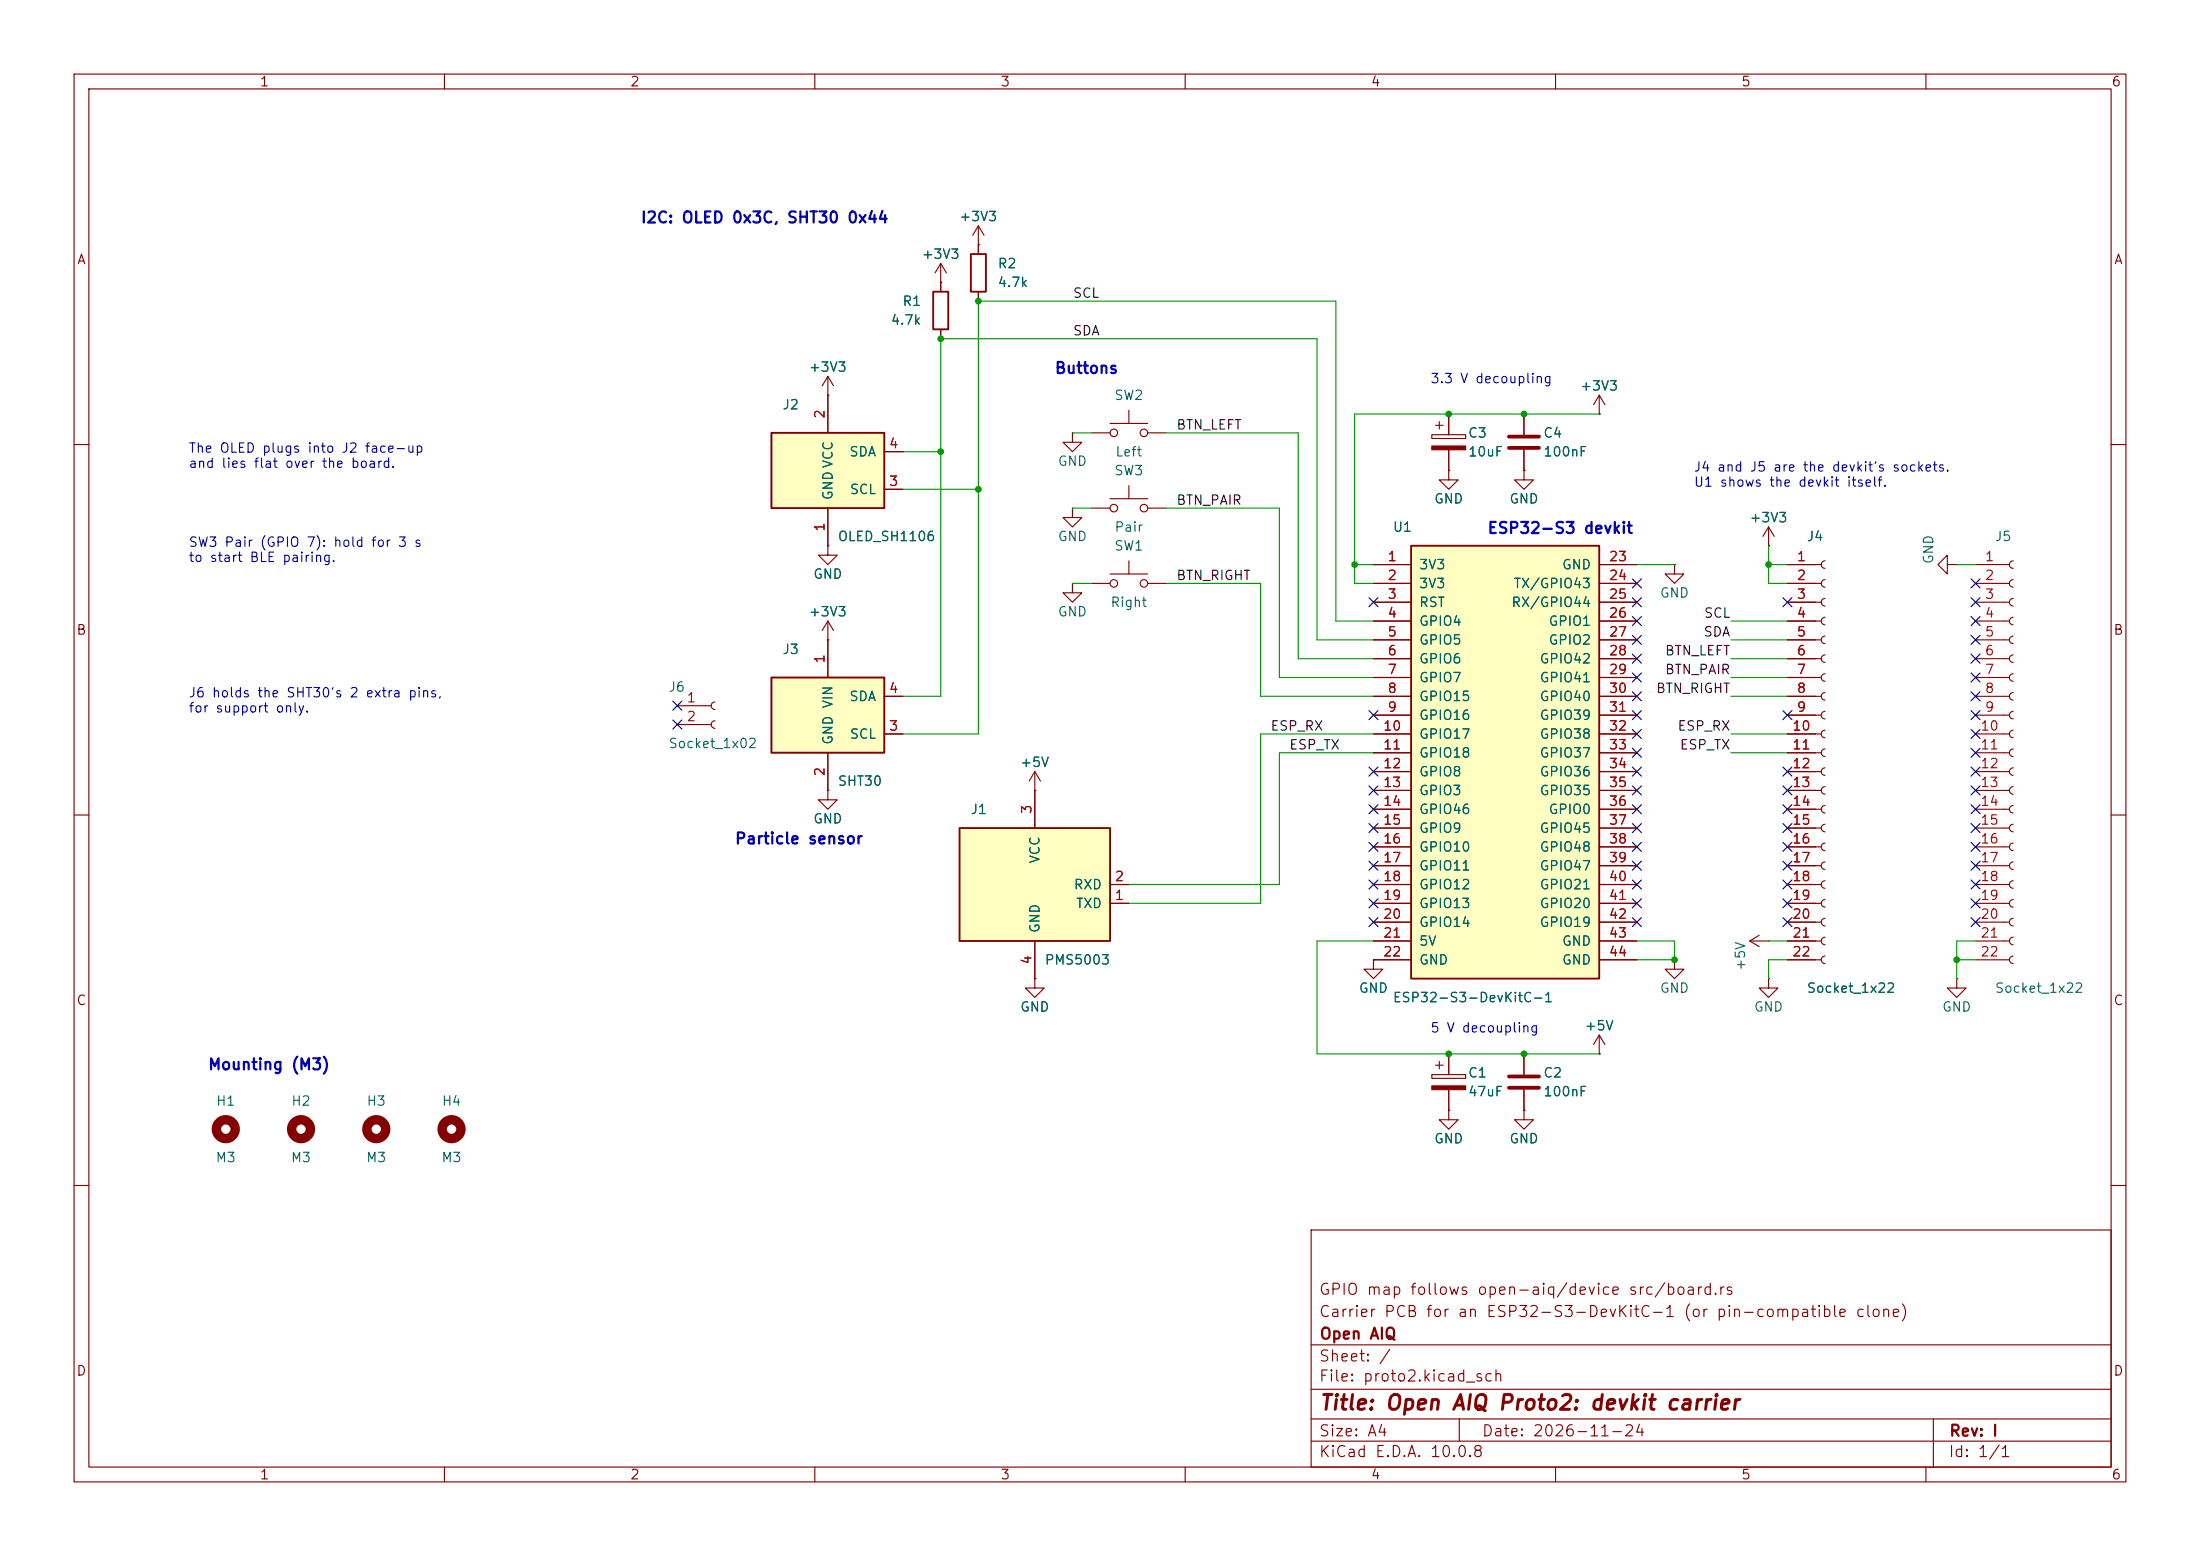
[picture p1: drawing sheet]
<svg xmlns="http://www.w3.org/2000/svg" width="297mm" height="210mm" viewBox="0 0 297 210" stroke-linecap="round" stroke-linejoin="round" font-family="sans-serif">
<g fill="none" stroke="#840000" stroke-width=".15">
<path d="M10 10h277v190h-277zM12 12h273v186h-273zM60 10v2M110 10v2M160 10v2M210 10v2M260 10v2M127 38.1h.1M127 35.6l-.8 1.2M127 35.6l.8 1.2M127 35.6v3.8M132.1 33h.1"/>
<path d="M132.1 30.5v3.8M132.1 39.4v1.2M132.1 30.5l-.8 1.3M132.1 30.5l.7 1.3M127 44.5v1.2M144.8 58.4v1.3h1.2l-1.2 1.3-1.3-1.3h1.3M144.8 58.4h.1M10 60h2M226.1 76.2v1.3h1.2l-1.2 1.2-1.3-1.2h1.3M226.1 76.2h.1M285 60h2M10 110h2"/>
<path d="M111.8 106.7v1.3h1.2l-1.2 1.2-1.3-1.2h1.3M111.8 106.7h.1M139.7 106.7h.1M139.7 104.1l-.8 1.3M139.7 104.1l.8 1.3M139.7 104.1v2.6M285 110h2M139.7 132.1v1.3h1.3l-1.3 1.2-1.3-1.2h1.3M139.7 132.1h.1M205.7 142.2v2.8M205.7 147.1v2.8M10 160h2"/>
<path d="M177 166h108v32h-108zM285 160h2M60 198v2M110 198v2M160 198v2M177 194.5h108M177 191.5h108M177 187.5h108M177 181.5h108M197 191.5v3M210 198v2M260 198v2"/>
<path d="M261 191.5v6.5"/>
</g>
<path d="M203.7 145.3h4.1M203.7 146.8h4.1" fill="none" stroke="#840000" stroke-width=".51"/>
<path d="M126 39.4h2v5.1h-2zM131.1 34.3h2v5.1h-2z" fill="none" stroke="#840000" stroke-width=".25"/>
<path d="M104.1 91.4h15.3v10.2h-15.3z" fill="#ffffc2"/>
<path d="M104.1 91.4h15.3v10.2h-15.3z" fill="none" stroke="#840000" stroke-width=".25"/>
<path d="M91.4 95.3h4.6M91.4 97.8h4.6M96.5 94.7a.51 .51 0 0 0-.5 .6 .51 .51 0 0 0 .5 .5M96.5 97.3a.51 .51 0 0 0-.5 .5 .51 .51 0 0 0 .5 .5M111.8 86.4v5M119.4 99.1h2.5M119.4 94h2.5M111.8 101.6v5.1" fill="none" stroke="#840000" stroke-width=".15"/>
<path d="M129.5 111.8h20.4v15.2h-20.4z" fill="#ffffc2"/>
<path d="M129.5 111.8h20.4v15.2h-20.4z" fill="none" stroke="#840000" stroke-width=".25"/>
<g fill="none" stroke="#840000" stroke-width=".15">
<path d="M111.8 53.3h.1M111.8 50.8l-.8 1.3M111.8 50.8l.7 1.3M111.8 50.8v2.5M111.8 73.7v1.2h1.2l-1.2 1.3-1.3-1.3h1.3M111.8 73.7h.1M144.8 78.7v1.3h1.2l-1.2 1.3-1.3-1.3h1.3M144.8 78.7h.1M147.3 68.6h2.6M147.3 78.7h2.6M149.9 67.3h5M149.9 77.5h5"/>
<path d="M152.4 65.5v1.8M152.4 75.7v1.8M154.9 68.6h2.6M154.9 78.7h2.6M195.6 63.5v1.3h1.2l-1.2 1.2-1.3-1.2h1.3M195.6 63.5h.1M139.7 106.7v5.1M149.9 119.4h2.5M139.7 127v5.1M149.9 121.9h2.5"/>
<circle cx="150.4" cy="68.6" r=".51"/>
<circle cx="150.4" cy="78.7" r=".51"/>
<circle cx="154.4" cy="68.6" r=".51"/>
<circle cx="154.4" cy="78.7" r=".51"/>
</g>
<path d="M104.1 58.4h15.3v10.2h-15.3z" fill="#ffffc2"/>
<path d="M104.1 58.4h15.3v10.2h-15.3z" fill="none" stroke="#840000" stroke-width=".25"/>
<g fill="none" stroke="#840000" stroke-width=".15">
<path d="M111.8 53.3v5.1M147.3 58.4h2.6M149.9 57.2h5M152.4 55.4v1.8M154.9 58.4h2.6M111.8 68.6v5.1M119.4 66h2.5M119.4 61h2.5M144.8 68.6v1.3h1.2l-1.2 1.2-1.3-1.2h1.3M144.8 68.6h.1M238.8 73.7h.1M238.8 71.1l-.8 1.3"/>
<path d="M238.8 71.1l.7 1.3M238.8 71.1v2.6M264.2 132.1v1.3h1.2l-1.2 1.2-1.3-1.2h1.3M264.2 132.1h.1M195.6 149.9v1.2h1.2l-1.2 1.3-1.3-1.3h1.3M195.6 149.9h.1M205.7 149.9v1.2h1.3l-1.3 1.3-1.2-1.3h1.2M205.7 149.9h.1"/>
<circle cx="150.4" cy="58.4" r=".51"/>
<circle cx="154.4" cy="58.4" r=".51"/>
</g>
<g fill="none" stroke="#840000" stroke-width="1.3">
<circle cx="30.5" cy="152.4" r="1.27"/>
<circle cx="40.6" cy="152.4" r="1.27"/>
<circle cx="50.8" cy="152.4" r="1.27"/>
<circle cx="61" cy="152.4" r="1.27"/>
</g>
<path d="M190.5 73.7h25.4v58.4h-25.4z" fill="#ffffc2"/>
<path d="M190.5 73.7h25.4v58.4h-25.4z" fill="none" stroke="#840000" stroke-width=".25"/>
<g fill="none" stroke="#840000" stroke-width=".15">
<path d="M127 38.1h.1M127 38.1v1.3M132.1 33h.1M132.1 33v1.3M132.1 39.4v1.2M111.8 53.3h.1M111.8 53.3v5.1M127 44.5v1.2M193.3 58.7h4.6v.5h-4.6zM193.8 57.4h1M194.3 56.9v1M195.6 55.9v2.8"/>
<path d="M205.7 55.9v2.8M215.9 55.9h.1M215.9 53.3l-.8 1.3M215.9 53.3l.8 1.3M215.9 53.3v2.6M111.8 73.7h.1M111.8 68.6v5.1M119.4 66h2.5M119.4 61h2.5M185.4 76.2h5.1M185.4 78.7h5.1M195.6 63.5h.1"/>
<path d="M195.6 60.7v2.8M205.7 63.5v1.3h1.3l-1.3 1.2-1.2-1.2h1.2M205.7 63.5h.1M205.7 60.7v2.8M215.9 76.2h5.1M215.9 78.7h5.1M238.8 73.7h.1M241.3 76.2h4.6M241.3 78.7h4.6M246.4 75.7a.51 .51 0 0 0-.5 .5 .51 .51 0 0 0 .5 .5M246.4 78.2a.51 .51 0 0 0-.5 .5 .51 .51 0 0 0 .5 .5M262.9 76.2v-1.3l-1.3 1.3 1.3 1.3v-1.3h1.3"/>
<path d="M264.2 76.2h.1M266.7 76.2h4.6M266.7 78.7h4.6M271.8 75.7a.51 .51 0 0 0-.5 .5 .51 .51 0 0 0 .5 .5M271.8 78.2a.51 .51 0 0 0-.5 .5 .51 .51 0 0 0 .5 .5M111.8 86.4h.1M111.8 83.8l-.8 1.3M111.8 83.8l.7 1.3M111.8 83.8v7.6M119.4 94h2.5M119.4 99.1h2.5M185.4 81.3h5.1"/>
<path d="M185.4 83.8h5.1M185.4 86.4h5.1M185.4 88.9h5.1M185.4 91.4h5.1M185.4 94h5.1M185.4 96.5h5.1M185.4 99.1h5.1M215.9 81.3h5.1M215.9 83.8h5.1M215.9 86.4h5.1M215.9 88.9h5.1M215.9 91.4h5.1"/>
<path d="M215.9 94h5.1M215.9 96.5h5.1M215.9 99.1h5.1M241.3 81.3h4.6M241.3 83.8h4.6M241.3 86.4h4.6M241.3 88.9h4.6M241.3 91.4h4.6M241.3 94h4.6M241.3 96.5h4.6M241.3 99.1h4.6M246.4 80.8a.51 .51 0 0 0-.5 .5 .51 .51 0 0 0 .5 .5"/>
<path d="M246.4 83.3a.51 .51 0 0 0-.5 .5 .51 .51 0 0 0 .5 .5M246.4 85.9a.51 .51 0 0 0-.5 .5 .51 .51 0 0 0 .5 .5M246.4 88.4a.51 .51 0 0 0-.5 .5 .51 .51 0 0 0 .5 .5M246.4 90.9a.51 .51 0 0 0-.5 .5 .51 .51 0 0 0 .5 .5M246.4 93.5a.51 .51 0 0 0-.5 .5 .51 .51 0 0 0 .5 .5M246.4 96a.51 .51 0 0 0-.5 .5 .51 .51 0 0 0 .5 .5M246.4 98.6a.51 .51 0 0 0-.5 .5 .51 .51 0 0 0 .5 .5M266.7 81.3h4.6M266.7 83.8h4.6M266.7 86.4h4.6M266.7 88.9h4.6M266.7 91.4h4.6"/>
<path d="M266.7 94h4.6M266.7 96.5h4.6M266.7 99.1h4.6M271.8 80.8a.51 .51 0 0 0-.5 .5 .51 .51 0 0 0 .5 .5M271.8 83.3a.51 .51 0 0 0-.5 .5 .51 .51 0 0 0 .5 .5M271.8 85.9a.51 .51 0 0 0-.5 .5 .51 .51 0 0 0 .5 .5M271.8 88.4a.51 .51 0 0 0-.5 .5 .51 .51 0 0 0 .5 .5M271.8 90.9a.51 .51 0 0 0-.5 .5 .51 .51 0 0 0 .5 .5M271.8 93.5a.51 .51 0 0 0-.5 .5 .51 .51 0 0 0 .5 .5M271.8 96a.51 .51 0 0 0-.5 .5 .51 .51 0 0 0 .5 .5M271.8 98.6a.51 .51 0 0 0-.5 .5 .51 .51 0 0 0 .5 .5M111.8 106.7h.1"/>
<path d="M111.8 101.6v5.1M139.7 106.7h.1M139.7 106.7v5.1M149.9 119.4h2.5M185.4 101.6h5.1M185.4 104.1h5.1M185.4 106.7h5.1M185.4 109.2h5.1M185.4 111.8h5.1M185.4 114.3h5.1M185.4 116.8h5.1M185.4 119.4h5.1"/>
<path d="M215.9 101.6h5.1M215.9 104.1h5.1M215.9 106.7h5.1M215.9 109.2h5.1M215.9 111.8h5.1M215.9 114.3h5.1M215.9 116.8h5.1M215.9 119.4h5.1M241.3 101.6h4.6M241.3 104.1h4.6M241.3 106.7h4.6M241.3 109.2h4.6"/>
<path d="M241.3 111.8h4.6M241.3 114.3h4.6M241.3 116.8h4.6M241.3 119.4h4.6M246.4 101.1a.51 .51 0 0 0-.5 .5 .51 .51 0 0 0 .5 .5M246.4 103.6a.51 .51 0 0 0-.5 .5 .51 .51 0 0 0 .5 .5M246.4 106.2a.51 .51 0 0 0-.5 .5 .51 .51 0 0 0 .5 .5M246.4 108.7a.51 .51 0 0 0-.5 .5 .51 .51 0 0 0 .5 .5M246.4 111.3a.51 .51 0 0 0-.5 .5 .51 .51 0 0 0 .5 .5M246.4 113.8a.51 .51 0 0 0-.5 .5 .51 .51 0 0 0 .5 .5M246.4 116.3a.51 .51 0 0 0-.5 .5 .51 .51 0 0 0 .5 .5M246.4 118.9a.51 .51 0 0 0-.5 .5 .51 .51 0 0 0 .5 .5"/>
<path d="M266.7 101.6h4.6M266.7 104.1h4.6M266.7 106.7h4.6M266.7 109.2h4.6M266.7 111.8h4.6M266.7 114.3h4.6M266.7 116.8h4.6M266.7 119.4h4.6M271.8 101.1a.51 .51 0 0 0-.5 .5 .51 .51 0 0 0 .5 .5M271.8 103.6a.51 .51 0 0 0-.5 .5 .51 .51 0 0 0 .5 .5M271.8 106.2a.51 .51 0 0 0-.5 .5 .51 .51 0 0 0 .5 .5M271.8 108.7a.51 .51 0 0 0-.5 .5 .51 .51 0 0 0 .5 .5"/>
<path d="M271.8 111.3a.51 .51 0 0 0-.5 .5 .51 .51 0 0 0 .5 .5M271.8 113.8a.51 .51 0 0 0-.5 .5 .51 .51 0 0 0 .5 .5M271.8 116.3a.51 .51 0 0 0-.5 .5 .51 .51 0 0 0 .5 .5M271.8 118.9a.51 .51 0 0 0-.5 .5 .51 .51 0 0 0 .5 .5M139.7 132.1h.1M139.7 127v5.1M149.9 121.9h2.5M185.4 129.5v1.3h1.3l-1.3 1.3-1.3-1.3h1.3M185.4 129.5h.1M185.4 121.9h5.1M185.4 124.5h5.1M185.4 127h5.1"/>
<path d="M185.4 129.5h5.1M215.9 121.9h5.1M215.9 124.5h5.1M215.9 127h5.1M215.9 129.5h5.1M215.9 139.7v2.5M215.9 139.7l-.8 1.3M215.9 139.7l.8 1.3M226.1 129.5v1.3h1.2l-1.2 1.3-1.3-1.3h1.3M226.1 129.5h.1M236.2 127h2.6M236.2 127l1.3 .8"/>
<path d="M237.5 126.2l-1.3 .8M238.8 127h.1M238.8 132.1v1.3h1.2l-1.2 1.2-1.3-1.2h1.3M238.8 132.1h.1M241.3 121.9h4.6M241.3 124.5h4.6M241.3 127h4.6M241.3 129.5h4.6M246.4 121.4a.51 .51 0 0 0-.5 .5 .51 .51 0 0 0 .5 .5M246.4 124a.51 .51 0 0 0-.5 .5 .51 .51 0 0 0 .5 .5M246.4 126.5a.51 .51 0 0 0-.5 .5 .51 .51 0 0 0 .5 .5M246.4 129a.51 .51 0 0 0-.5 .5 .51 .51 0 0 0 .5 .5"/>
<path d="M266.7 121.9h4.6M266.7 124.5h4.6M266.7 127h4.6M266.7 129.5h4.6M271.8 121.4a.51 .51 0 0 0-.5 .5 .51 .51 0 0 0 .5 .5M271.8 124a.51 .51 0 0 0-.5 .5 .51 .51 0 0 0 .5 .5M271.8 126.5a.51 .51 0 0 0-.5 .5 .51 .51 0 0 0 .5 .5M271.8 129a.51 .51 0 0 0-.5 .5 .51 .51 0 0 0 .5 .5M193.3 145h4.6v.5h-4.6zM193.8 143.8h1M194.3 143.3v1M195.6 149.9h.1"/>
<path d="M195.6 142.2v2.8M195.6 147.1v2.8M205.7 149.9h.1M205.7 142.2v2.8M205.7 147.1v2.8M215.9 142.2h.1"/>
</g>
<g fill="#840000" stroke="#840000" stroke-width=".15">
<path d="M193.3 146.6h4.6v.5h-4.6z"/>
<path d="M193.3 60.2h4.6v.5h-4.6z"/>
</g>
<path d="M203.7 58.9h4.1M203.7 60.5h4.1" fill="none" stroke="#840000" stroke-width=".51"/>
<g fill="none" stroke="#009600" stroke-width=".15">
<path d="M144.8 58.4h2.5M157.5 58.4h17.8v30.5h10.1M215.9 55.9h-33v22.8h2.5M121.9 66h10.2M121.9 61h5.1M144.8 78.7h2.5M144.8 68.6h2.5M157.5 78.7h12.7v15.3h15.2M157.5 68.6h15.2v22.8h12.7M182.9 76.2h2.5M221 76.2h5.1M238.8 73.7v5h2.5"/>
<path d="M238.8 76.2h2.5M264.2 76.2h2.5M185.4 99.1h-15.2v22.8h-17.8M185.4 86.4h-7.6v-40.7h-50.8v48.3h-5.1M185.4 83.8h-5.1v-43.2h-48.2v58.5h-10.2M233.7 94h7.6M233.7 83.8h7.6M233.7 86.4h7.6M233.7 88.9h7.6M233.7 99.1h7.6M233.7 91.4h7.6M185.4 101.6h-12.7v17.8h-20.3"/>
<path d="M233.7 101.6h7.6M185.4 127h-7.6v15.2h38.1M221 127h5.1v2.5h-5.1M238.8 127h2.5M241.3 129.5h-2.5v2.6M264.2 129.5h2.5M266.7 127h-2.5v5.1"/>
</g>
<g fill="none" stroke="#000084" stroke-width=".15">
<path d="M220.4 78.1l1.2 1.2M221.6 78.1l-1.2 1.2M266.1 78.1l1.2 1.2M267.3 78.1l-1.2 1.2M90.8 97.2l1.2 1.2M90.8 94.6l1.2 1.3M92 97.2l-1.2 1.2M92 94.6l-1.2 1.3M184.8 80.7l1.2 1.2M184.8 95.9l1.2 1.2M186 80.7l-1.2 1.2M186 95.9l-1.2 1.2"/>
<path d="M220.4 98.5l1.2 1.2M220.4 90.8l1.2 1.2M220.4 93.4l1.2 1.2M220.4 95.9l1.2 1.2M220.4 83.2l1.2 1.2M220.4 85.8l1.2 1.2M220.4 88.3l1.2 1.2M220.4 80.7l1.2 1.2M221.6 83.2l-1.2 1.2M221.6 98.5l-1.2 1.2M221.6 90.8l-1.2 1.2M221.6 93.4l-1.2 1.2"/>
<path d="M221.6 95.9l-1.2 1.2M221.6 85.8l-1.2 1.2M221.6 88.3l-1.2 1.2M221.6 80.7l-1.2 1.2M240.7 95.9l1.2 1.2M240.7 80.7l1.2 1.2M241.9 95.9l-1.2 1.2M241.9 80.7l-1.2 1.2M266.1 93.4l1.2 1.2M266.1 98.5l1.2 1.2M266.1 95.9l1.2 1.2M266.1 80.7l1.2 1.2"/>
<path d="M266.1 90.8l1.2 1.2M266.1 88.3l1.2 1.2M266.1 85.8l1.2 1.2M266.1 83.2l1.2 1.2M267.3 93.4l-1.2 1.2M267.3 90.8l-1.2 1.2M267.3 98.5l-1.2 1.2M267.3 95.9l-1.2 1.2M267.3 80.7l-1.2 1.2M267.3 88.3l-1.2 1.2M267.3 85.8l-1.2 1.2M267.3 83.2l-1.2 1.2"/>
<path d="M184.8 118.8l1.2 1.2M184.8 103.5l1.2 1.2M184.8 108.6l1.2 1.2M184.8 111.2l1.2 1.2M184.8 106.1l1.2 1.2M184.8 116.2l1.2 1.2M184.8 113.7l1.2 1.2M186 118.8l-1.2 1.2M186 103.5l-1.2 1.2M186 108.6l-1.2 1.2M186 111.2l-1.2 1.2M186 106.1l-1.2 1.2"/>
<path d="M186 116.2l-1.2 1.2M186 113.7l-1.2 1.2M220.4 106.1l1.2 1.2M220.4 103.5l1.2 1.2M220.4 101l1.2 1.2M220.4 111.2l1.2 1.2M220.4 118.8l1.2 1.2M220.4 108.6l1.2 1.2M220.4 113.7l1.2 1.2M220.4 116.2l1.2 1.2M221.6 116.2l-1.2 1.2M221.6 106.1l-1.2 1.2"/>
<path d="M221.6 103.5l-1.2 1.2M221.6 101l-1.2 1.2M221.6 111.2l-1.2 1.2M221.6 118.8l-1.2 1.2M221.6 108.6l-1.2 1.2M221.6 113.7l-1.2 1.2M240.7 103.5l1.2 1.2M240.7 116.2l1.2 1.2M240.7 118.8l1.2 1.2M240.7 113.7l1.2 1.2M240.7 111.2l1.2 1.2M240.7 108.6l1.2 1.2"/>
<path d="M240.7 106.1l1.2 1.2M241.9 103.5l-1.2 1.2M241.9 118.8l-1.2 1.2M241.9 116.2l-1.2 1.2M241.9 106.1l-1.2 1.2M241.9 113.7l-1.2 1.2M241.9 111.2l-1.2 1.2M241.9 108.6l-1.2 1.2M266.1 118.8l1.2 1.2M266.1 116.2l1.2 1.2M266.1 113.7l1.2 1.2M266.1 111.2l1.2 1.2"/>
<path d="M266.1 108.6l1.2 1.2M266.1 106.1l1.2 1.2M266.1 103.5l1.2 1.2M266.1 101l1.2 1.2M267.3 118.8l-1.2 1.2M267.3 116.2l-1.2 1.2M267.3 113.7l-1.2 1.2M267.3 111.2l-1.2 1.2M267.3 108.6l-1.2 1.2M267.3 106.1l-1.2 1.2M267.3 103.5l-1.2 1.2M267.3 101l-1.2 1.2"/>
<path d="M184.8 121.3l1.2 1.2M184.8 123.9l1.2 1.2M186 121.3l-1.2 1.2M186 123.9l-1.2 1.2M220.4 121.3l1.2 1.2M220.4 123.9l1.2 1.2M221.6 123.9l-1.2 1.2M221.6 121.3l-1.2 1.2M240.7 121.3l1.2 1.2M240.7 123.9l1.2 1.2M241.9 121.3l-1.2 1.2M241.9 123.9l-1.2 1.2"/>
<path d="M266.1 121.3l1.2 1.2M266.1 123.9l1.2 1.2M267.3 121.3l-1.2 1.2M267.3 123.9l-1.2 1.2"/>
</g>
<g fill="#009600">
<circle cx="132.1" cy="40.6" r=".46"/>
<circle cx="127" cy="61" r=".46"/>
<circle cx="132.1" cy="66" r=".46"/>
<circle cx="127" cy="45.7" r=".46"/>
<circle cx="195.6" cy="55.9" r=".46"/>
<circle cx="205.7" cy="55.9" r=".46"/>
<circle cx="182.9" cy="76.2" r=".46"/>
<circle cx="264.2" cy="129.5" r=".46"/>
<circle cx="238.8" cy="76.2" r=".46"/>
<circle cx="226.1" cy="129.5" r=".46"/>
<circle cx="205.7" cy="142.2" r=".46"/>
<circle cx="195.6" cy="142.2" r=".46"/>
</g>
<text font-size="2" fill="#840000" x="178" y="190.8">Title: Open AIQ Proto2: devkit carrier</text>
<g font-size="1.5" fill="#0000c2">
<text x="86.4" y="30.5">I2C: OLED 0x3C, SHT30 0x44</text>
<text x="142.3" y="50.8">Buttons</text>
<text x="200.7" y="72.4">ESP32-S3 devkit</text>
<text x="99.1" y="114.3">Particle sensor</text>
<text x="28" y="144.8">Mounting (M3)</text>
</g>
<g font-size="1.5" fill="#840000">
<text x="178" y="178.1">Carrier PCB for an ESP32-S3-DevKitC-1 (or pin-compatible clone)</text>
<text x="178" y="175.1">GPIO map follows open-aiq/device src/board.rs</text>
<text x="178" y="184.1">Sheet: /</text>
<text x="178" y="181.1">Open AIQ</text>
<text x="178" y="186.8">File: proto2.kicad_sch</text>
<text x="178" y="197">KiCad E.D.A. 10.0.8</text>
<text x="178" y="194.2">Size: A4</text>
<text x="200" y="194.2">Date: 2026-11-24</text>
<text x="263" y="197">Id: 1/1</text>
<text x="263" y="194.2">Rev: I</text>
</g>
<g font-size="1.3" fill="#840000">
<text x="35" y="12">1</text>
<text x="85" y="12">2</text>
<text x="135" y="12">3</text>
<text x="185" y="12">4</text>
<text x="235" y="12">5</text>
<text x="285" y="12">6</text>
<text x="10.3" y="36">A</text>
<text x="285.3" y="36">A</text>
<text x="10.2" y="86">B</text>
<text x="285.2" y="86">B</text>
<text x="10.2" y="136">C</text>
<text x="285.2" y="136">C</text>
<text x="10.2" y="186">D</text>
<text x="285.2" y="186">D</text>
<text x="35" y="200">1</text>
<text x="85" y="200">2</text>
<text x="135" y="200">3</text>
<text x="185" y="200">4</text>
<text x="235" y="200">5</text>
<text x="285" y="200">6</text>
</g>
<g font-size="1.3" fill="#006464">
<text x="124.3" y="35.3">+3V3</text>
<text x="129.4" y="30.2">+3V3</text>
<text x="121.7" y="41.6">R1</text>
<text x="134.6" y="36.5">R2</text>
<text x="134.6" y="39.1">4.7k</text>
<text x="120.2" y="44.1">4.7k</text>
<text x="109.1" y="50.5">+3V3</text>
<text x="213.2" y="53">+3V3</text>
<text x="105.5" y="55.6">J2</text>
<text x="150.3" y="54.3">SW2</text>
<text x="198.1" y="59.4">C3</text>
<text x="208.3" y="59.4">C4</text>
<text x="114.6" y="61.9">SDA</text>
<text x="142.7" y="63.2">GND</text>
<text x="150.3" y="64.5">SW3</text>
<text x="150.5" y="61.9">Left</text>
<text x="198.1" y="61.9">10uF</text>
<text x="208.3" y="61.9">100nF</text>
<text x="112.7" y="67.6" transform="rotate(-90 112.7 67.6)">GND VCC</text>
<text x="114.6" y="67">SCL</text>
<text x="193.5" y="68.3">GND</text>
<text x="203.7" y="68.3">GND</text>
<text x="236.1" y="70.8">+3V3</text>
<text x="113" y="73.4">OLED_SH1106</text>
<text x="142.7" y="73.4">GND</text>
<text x="150.3" y="74.6">SW1</text>
<text x="150.4" y="72.1">Pair</text>
<text x="187.9" y="72.1">U1</text>
<text x="191.5" y="77.2">3V3</text>
<text x="210.8" y="77.2">GND</text>
<text x="243.8" y="73.4">J4</text>
<text x="261.3" y="76.2" transform="rotate(-90 261.3 76.2)">GND</text>
<text x="269.2" y="73.4">J5</text>
<text x="109.1" y="83.5">+3V3</text>
<text x="109.7" y="78.4">GND</text>
<text x="142.7" y="83.5">GND</text>
<text x="149.8" y="82.2">Right</text>
<text x="191.5" y="79.7">3V3</text>
<text x="191.5" y="82.2">RST</text>
<text x="204" y="82.2">RX/GPIO44</text>
<text x="204.3" y="79.7">TX/GPIO43</text>
<text x="224" y="81">GND</text>
<text x="105.5" y="88.6">J3</text>
<text x="191.5" y="84.8">GPIO4</text>
<text x="191.5" y="87.3">GPIO5</text>
<text x="191.5" y="89.9">GPIO6</text>
<text x="207.8" y="89.9">GPIO42</text>
<text x="209" y="84.8">GPIO1</text>
<text x="209" y="87.3">GPIO2</text>
<text x="90.2" y="93.7">J6</text>
<text x="114.6" y="94.9">SDA</text>
<text x="191.5" y="92.4">GPIO7</text>
<text x="191.5" y="94.9">GPIO15</text>
<text x="207.8" y="92.4">GPIO41</text>
<text x="207.8" y="94.9">GPIO40</text>
<text x="90.2" y="101.3">Socket_1x02</text>
<text x="112.7" y="100.6" transform="rotate(-90 112.7 100.6)">GND VIN</text>
<text x="114.6" y="100">SCL</text>
<text x="191.5" y="97.5">GPIO16</text>
<text x="191.5" y="100">GPIO17</text>
<text x="207.8" y="97.5">GPIO39</text>
<text x="207.8" y="100">GPIO38</text>
<text x="113" y="106.4">SHT30</text>
<text x="137.6" y="103.8">+5V</text>
<text x="191.5" y="102.6">GPIO18</text>
<text x="191.5" y="105.1">GPIO8</text>
<text x="191.5" y="107.6">GPIO3</text>
<text x="207.8" y="102.6">GPIO37</text>
<text x="207.8" y="105.1">GPIO36</text>
<text x="207.8" y="107.6">GPIO35</text>
<text x="109.7" y="111.5">GND</text>
<text x="130.9" y="110.2">J1</text>
<text x="191.5" y="110.2">GPIO46</text>
<text x="191.5" y="112.7">GPIO9</text>
<text x="207.8" y="112.7">GPIO45</text>
<text x="209" y="110.2">GPIO0</text>
<text x="140.7" y="116.6" transform="rotate(-90 140.7 116.6)">VCC</text>
<text x="191.5" y="115.3">GPIO10</text>
<text x="191.5" y="117.8">GPIO11</text>
<text x="207.8" y="115.3">GPIO48</text>
<text x="207.8" y="117.8">GPIO47</text>
<text x="144.9" y="120.3">RXD</text>
<text x="145.2" y="122.9">TXD</text>
<text x="191.5" y="120.3">GPIO12</text>
<text x="191.5" y="122.9">GPIO13</text>
<text x="191.5" y="125.4">GPIO14</text>
<text x="207.8" y="120.3">GPIO21</text>
<text x="207.8" y="122.9">GPIO20</text>
<text x="207.8" y="125.4">GPIO19</text>
<text x="140.7" y="126" transform="rotate(-90 140.7 126)">GND</text>
<text x="141" y="130.5">PMS5003</text>
<text x="191.5" y="128">5V</text>
<text x="191.5" y="130.5">GND</text>
<text x="210.8" y="128">GND</text>
<text x="210.8" y="130.5">GND</text>
<text x="235.9" y="131.1" transform="rotate(-90 235.9 131.1)">+5V</text>
<text x="137.6" y="136.9">GND</text>
<text x="183.4" y="134.3">GND</text>
<text x="187.9" y="135.6">ESP32-S3-DevKitC-1</text>
<text x="224" y="134.3">GND</text>
<text x="236.7" y="136.9">GND</text>
<text x="243.8" y="134.3">Socket_1x22</text>
<text x="262.1" y="136.9">GND</text>
<text x="269.2" y="134.3">Socket_1x22</text>
<text x="213.8" y="139.4">+5V</text>
<text x="29.1" y="149.6">H1</text>
<text x="39.2" y="149.6">H2</text>
<text x="49.4" y="149.6">H3</text>
<text x="59.6" y="149.6">H4</text>
<text x="198.1" y="145.7">C1</text>
<text x="198.1" y="148.3">47uF</text>
<text x="208.3" y="145.7">C2</text>
<text x="208.3" y="148.3">100nF</text>
<text x="193.5" y="154.6">GND</text>
<text x="203.7" y="154.6">GND</text>
<text x="29" y="157.2">M3</text>
<text x="39.2" y="157.2">M3</text>
<text x="49.3" y="157.2">M3</text>
<text x="59.5" y="157.2">M3</text>
</g>
<g font-size="1.3" fill="#0f0f0f">
<text x="144.8" y="40.5">SCL</text>
<text x="144.8" y="45.6">SDA</text>
<text x="158.7" y="58.3">BTN_LEFT</text>
<text x="158.7" y="68.5">BTN_PAIR</text>
<text x="158.7" y="78.6">BTN_RIGHT</text>
<text x="229.9" y="83.7">SCL</text>
<text x="224.7" y="88.8">BTN_LEFT</text>
<text x="229.9" y="86.2">SDA</text>
<text x="223.5" y="93.9">BTN_RIGHT</text>
<text x="224.7" y="91.3">BTN_PAIR</text>
<text x="171.4" y="98.9">ESP_RX</text>
<text x="174" y="101.5">ESP_TX</text>
<text x="226.4" y="98.9">ESP_RX</text>
<text x="226.7" y="101.5">ESP_TX</text>
</g>
<g font-size="1.3" fill="#0000c2">
<text x="193" y="52">3.3 V decoupling</text>
<text x="25.4" y="61.4">The OLED plugs into J2 face-up</text>
<text x="25.4" y="63.5">and lies flat over the board.</text>
<text x="228.6" y="64">J4 and J5 are the devkit's sockets.</text>
<text x="228.6" y="66">U1 shows the devkit itself.</text>
<text x="25.4" y="74.1">SW3 Pair (GPIO 7): hold for 3 s</text>
<text x="25.4" y="76.2">to start BLE pairing.</text>
<text x="25.4" y="94.4">J6 holds the SHT30's 2 extra pins,</text>
<text x="25.4" y="96.5">for support only.</text>
<text x="193" y="139.7">5 V decoupling</text>
</g>
<g font-size="1.3" fill="#a90000">
<text x="111.6" y="56.6" transform="rotate(-90 111.6 56.6)">2</text>
<text x="119.9" y="65.9">3</text>
<text x="119.9" y="60.8">4</text>
<text x="111.6" y="71.9" transform="rotate(-90 111.6 71.9)">1</text>
<text x="187.2" y="76.1">1</text>
<text x="217.1" y="76.1">23</text>
<text x="242.5" y="76.1">1</text>
<text x="267.9" y="76.1">1</text>
<text x="187.2" y="78.6">2</text>
<text x="187.2" y="81.1">3</text>
<text x="187.2" y="83.7">4</text>
<text x="217.1" y="78.6">24</text>
<text x="217.1" y="81.1">25</text>
<text x="217.1" y="83.7">26</text>
<text x="242.5" y="78.6">2</text>
<text x="242.5" y="81.1">3</text>
<text x="242.5" y="83.7">4</text>
<text x="267.9" y="78.6">2</text>
<text x="267.9" y="81.1">3</text>
<text x="267.9" y="83.7">4</text>
<text x="111.6" y="89.6" transform="rotate(-90 111.6 89.6)">1</text>
<text x="187.2" y="86.2">5</text>
<text x="187.2" y="88.8">6</text>
<text x="217.1" y="86.2">27</text>
<text x="217.1" y="88.8">28</text>
<text x="242.5" y="86.2">5</text>
<text x="242.5" y="88.8">6</text>
<text x="267.9" y="86.2">5</text>
<text x="267.9" y="88.8">6</text>
<text x="92.6" y="95.1">1</text>
<text x="119.9" y="93.8">4</text>
<text x="187.2" y="91.3">7</text>
<text x="187.2" y="93.8">8</text>
<text x="217.1" y="91.3">29</text>
<text x="217.1" y="93.8">30</text>
<text x="242.5" y="91.3">7</text>
<text x="242.5" y="93.8">8</text>
<text x="267.9" y="91.3">7</text>
<text x="267.9" y="93.8">8</text>
<text x="92.6" y="97.7">2</text>
<text x="119.9" y="98.9">3</text>
<text x="186.6" y="98.9">10</text>
<text x="186.6" y="101.5">11</text>
<text x="187.2" y="96.4">9</text>
<text x="217.1" y="96.4">31</text>
<text x="217.1" y="98.9">32</text>
<text x="217.1" y="101.5">33</text>
<text x="241.9" y="98.9">10</text>
<text x="241.9" y="101.5">11</text>
<text x="242.5" y="96.4">9</text>
<text x="267.3" y="98.9">10</text>
<text x="267.3" y="101.5">11</text>
<text x="267.9" y="96.4">9</text>
<text x="111.6" y="104.9" transform="rotate(-90 111.6 104.9)">2</text>
<text x="186.6" y="104">12</text>
<text x="186.6" y="106.5">13</text>
<text x="217.1" y="104">34</text>
<text x="217.1" y="106.5">35</text>
<text x="241.9" y="104">12</text>
<text x="241.9" y="106.5">13</text>
<text x="267.3" y="104">12</text>
<text x="267.3" y="106.5">13</text>
<text x="139.6" y="110" transform="rotate(-90 139.6 110)">3</text>
<text x="186.6" y="109.1">14</text>
<text x="186.6" y="111.6">15</text>
<text x="217.1" y="109.1">36</text>
<text x="217.1" y="111.6">37</text>
<text x="241.9" y="109.1">14</text>
<text x="241.9" y="111.6">15</text>
<text x="267.3" y="109.1">14</text>
<text x="267.3" y="111.6">15</text>
<text x="150.4" y="119.2">2</text>
<text x="186.6" y="114.2">16</text>
<text x="186.6" y="116.7">17</text>
<text x="186.6" y="119.2">18</text>
<text x="217.1" y="114.2">38</text>
<text x="217.1" y="116.7">39</text>
<text x="217.1" y="119.2">40</text>
<text x="241.9" y="114.2">16</text>
<text x="241.9" y="116.7">17</text>
<text x="241.9" y="119.2">18</text>
<text x="267.3" y="114.2">16</text>
<text x="267.3" y="116.7">17</text>
<text x="267.3" y="119.2">18</text>
<text x="150.4" y="121.8">1</text>
<text x="186.6" y="121.8">19</text>
<text x="186.6" y="124.3">20</text>
<text x="217.1" y="121.8">41</text>
<text x="217.1" y="124.3">42</text>
<text x="241.9" y="121.8">19</text>
<text x="241.9" y="124.3">20</text>
<text x="267.3" y="121.8">19</text>
<text x="267.3" y="124.3">20</text>
<text x="139.6" y="130.3" transform="rotate(-90 139.6 130.3)">4</text>
<text x="186.6" y="126.9">21</text>
<text x="186.6" y="129.4">22</text>
<text x="217.1" y="126.9">43</text>
<text x="217.1" y="129.4">44</text>
<text x="241.9" y="126.9">21</text>
<text x="241.9" y="129.4">22</text>
<text x="267.3" y="126.9">21</text>
<text x="267.3" y="129.4">22</text>
</g>
</svg>
